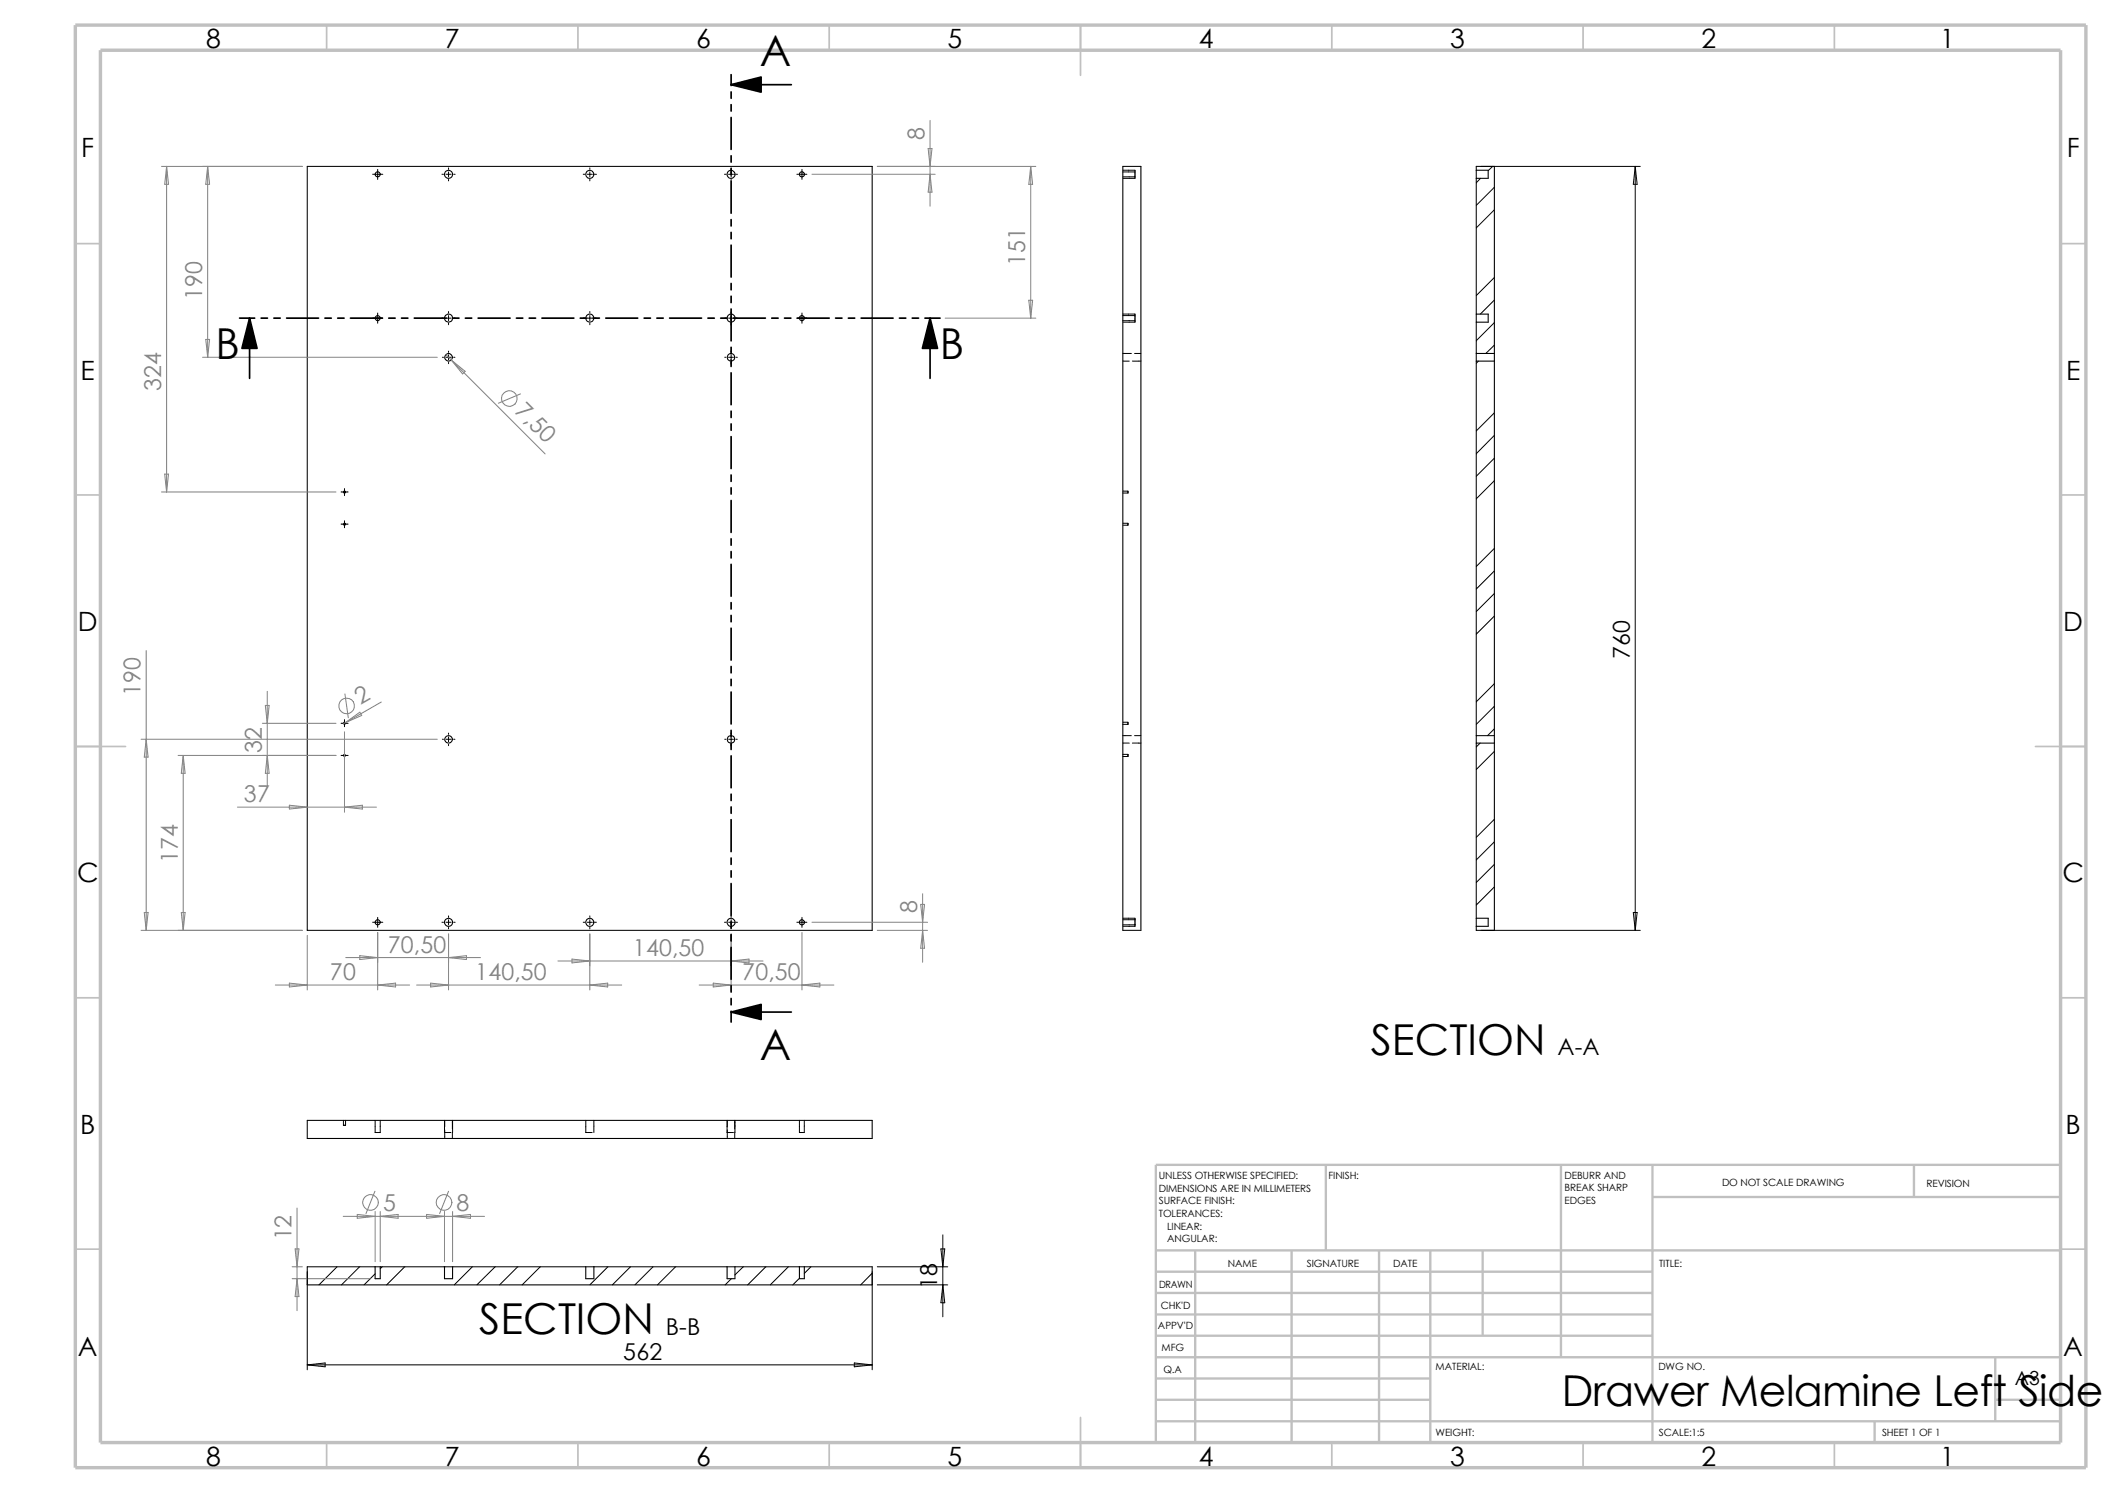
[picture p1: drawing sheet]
<svg xmlns="http://www.w3.org/2000/svg" width="420mm" height="297mm" viewBox="0 0 420 297" stroke-linecap="round" stroke-linejoin="round" font-family="sans-serif">
<g fill="none" stroke="#c0c0c0" stroke-width=".34">
<path d="M65 5v5M115 5v5M165 5v5M215 5v10M265 5v5M315 5v5M365 5v5M15 48.5h5M410 48.5h5M15 98.5h5M410 98.5h5M15 148.5h10"/>
<path d="M405 148.5h10M15 198.5h5M410 198.5h5M15 248.5h5M410 248.5h5M65 287v5M115 287v5M165 287v5M215 282v10M265 287v5M315 287v5M365 287v5"/>
</g>
<g fill="none" stroke="#c0c0c0" stroke-width=".47">
<path d="M263.8 231.7v17.1M310.6 231.7v38.3M328.8 231.7v55.3M328.8 238.1h81.2M380.8 231.7v6.4M410 231.7h-180v55.3M230 248.8h180M230 253h98.8M230 257.2h98.8M237.8 248.8v38.2M257 248.8v38.2M274.4 248.8v38.2"/>
<path d="M284.6 248.8v38.2M295 248.8v16.9M230 261.5h98.8M230 265.7h98.8M230 278.5h54.6M230 270h180M230 274.2h54.6M397 278.5h13M397 270v12.7M230 282.7h180M373 282.7v4.3"/>
</g>
<path d="M15 5h400v287h-400zM20 10h390v277h-390z" fill="none" stroke="#c0c0c0" stroke-width=".68" stroke-linecap="butt"/>
<g fill="none" stroke="#000" stroke-width=".21">
<path d="M61.1 33.1h112.4v152h-112.4zM223.4 33.1h3.6v152h-3.6zM293.7 33.9v1.6M293.7 33.9v-.8h3.6v37.2M293.7 33.9h2.4v1.6h-2.4M293.7 35.5v27M293.7 70.3v1.5M293.7 62.5v1.6M293.7 64.1v6.2M293.7 71.8v74.5M293.7 70.3h3.6M293.7 62.5h2.4v1.6h-2.4"/>
<path d="M293.7 71.8h3.6M297.3 70.3v1.5M297.3 71.8v74.5M293.7 146.3v1.5M293.7 147.8v34.9M293.7 147.8h3.6M293.7 146.3h3.6M297.3 146.3v1.5M297.3 147.8v37.3h-3.6v-.8M293.7 182.7v1.6M293.7 182.7h2.4v1.6h-2.4M61.1 222.9h112.4v3.6h-112.4z"/>
<path d="M74.6 252h-13.5v3.6h112.4v-3.6h-13.5M74.6 252v2.4h1v-2.4M74.6 252h1M75.6 252h12.8M88.4 252v2.4h1.6v-2.4M88.4 252h1.6M90 252h26.5M116.5 252h1.7M116.5 252v2.4h1.7v-2.4M118.2 252h26.5M144.7 252v2.4h1.5v-2.4M144.7 252h1.5"/>
<path d="M146.2 252h12.8M159 252h1M159 252v2.4h1v-2.4"/>
<circle cx="75.1" cy="34.7" r=".51"/>
<circle cx="89.2" cy="34.7" r=".8"/>
<circle cx="117.3" cy="34.7" r=".81"/>
<circle cx="145.4" cy="34.7" r=".8"/>
<circle cx="159.5" cy="34.7" r=".51"/>
<circle cx="75.2" cy="63.3" r=".5"/>
<circle cx="89.3" cy="71.1" r=".75"/>
<circle cx="89.3" cy="63.3" r=".79"/>
<circle cx="117.4" cy="63.3" r=".8"/>
<circle cx="145.4" cy="71.1" r=".75"/>
<circle cx="145.4" cy="63.3" r=".79"/>
<circle cx="159.5" cy="63.3" r=".49"/>
<circle cx="68.5" cy="97.9" r=".21"/>
<circle cx="68.5" cy="104.3" r=".21"/>
<circle cx="68.5" cy="143.9" r=".21"/>
<circle cx="68.6" cy="150.3" r=".19"/>
<circle cx="89.3" cy="147.1" r=".75"/>
<circle cx="145.4" cy="147.1" r=".75"/>
<circle cx="75.1" cy="183.5" r=".51"/>
<circle cx="89.2" cy="183.5" r=".8"/>
<circle cx="117.3" cy="183.5" r=".81"/>
<circle cx="145.4" cy="183.5" r=".8"/>
<circle cx="159.5" cy="183.5" r=".51"/>
</g>
<g fill="none" stroke="#000" stroke-width=".2">
<path d="M74.1 34.7h2.1M75.1 33.7v2M87.9 34.7h.3M88.7 34.7h1M89.2 33.4v.3M89.2 34.2v1M89.2 35.7v.3M90.3 34.7h.3M116 34.7h.3M116.8 34.7h1.1M117.3 33.4v.3M117.3 34.2v1"/>
<path d="M117.3 35.7v.3M118.3 34.7h.4M144.1 34.7h.3M144.9 34.7h1M145.5 33.4v.3M145.5 34.2v1M145.5 35.7v.3M146.4 34.7h.3M158.5 34.7h2M159.6 33.7v2M223.4 33.9h2.4v1.6h-2.4M223.4 35.2h2.4"/>
<path d="M223.4 34.2h2.4M294.6 35.5l-.9 .9M294.7 33.1h31.6M297 33.1l-.9 .9M297.3 37.3l-3.6 3.6M325.3 33.1v152M325.3 33.1l.4 3.6h-.7zM297.3 55.2l-3.6 3.6M297.3 59.7l-2.8 2.8M297.3 41.7l-3.6 3.6M74.1 63.3h2.1M75.1 62.3v2"/>
<path d="M87.9 63.3h.3M88 71.1h.2M88.7 63.3h1M88.7 71.1h1M89.2 62v.3M89.2 62.8v1M89.2 64.3v.3M89.2 69.8v.3M89.2 70.6v1M89.2 72.1v.2M90.3 63.3h.3M90.3 71.1h.2"/>
<path d="M116 63.3h.3M116.8 63.3h1.1M117.3 62v.3M117.3 62.8v1M117.3 64.3v.3M118.3 63.3h.4M144.1 63.3h.3M144.2 71.1h.2M144.9 63.3h1M144.9 71.1h1M145.5 62v.3M145.5 62.8v1"/>
<path d="M145.5 64.3v.3M145.5 69.8v.3M145.5 70.6v1M145.5 72.1v.2M146.4 63.3h.3M146.4 71.1h.3M158.5 63.3h2M159.6 62.3v2M223.4 62.5h2.4v1.6h-2.4M223.4 63.8h2.4M223.4 62.8h2.4M223.4 71.8h1.3"/>
<path d="M223.4 70.3h1.7M225.3 71.8h1.7M225.7 70.3h1.3M294.1 71.8l-.4 .5M297.3 64.2l-3.6 3.6M297.3 68.7l-1.7 1.6M67.9 97.9h1.4M68.5 97.2v1.4M223.4 97.7h1v.4h-1M297.3 82.1l-3.6 3.6M297.3 86.6l-3.6 3.7M297.3 91.1l-3.6 3.6"/>
<path d="M297.3 95.6l-3.6 3.6M67.9 104.3h1.4M68.5 103.6v1.4M223.4 104.1h1v.4h-1M297.3 109.1l-3.6 3.6M297.3 113.6l-3.6 3.6M297.3 118.1l-3.6 3.6M297.3 136l-3.6 3.6M297.3 122.6l-3.6 3.6M67.9 150.3h1.4M67.9 143.9h1.4M68.5 143.2v1.4"/>
<path d="M68.5 149.6v1.4M88 147.1h.2M88.7 147.1h1M89.2 145.8v.3M89.2 146.6v1M89.2 148.1v.2M90.3 147.1h.2M144.2 147.1h.2M144.9 147.1h1M145.5 145.8v.3M145.5 146.6v1M145.5 148.1v.2"/>
<path d="M146.4 147.1h.3M223.4 143.7h1v.4h-1M223.4 150.1h1v.4h-1M223.4 147.8h1.3M223.4 146.3h1.7M225.3 147.8h1.7M225.7 146.3h1.3M294.5 147.8l-.8 .8M297.3 140.5l-3.6 3.6M297.3 145l-1.3 1.3M297.3 149.5l-3.6 3.6M297.3 163l-3.6 3.6"/>
<path d="M297.3 167.5l-3.6 3.6M297.3 172l-3.6 3.6M297.3 176.4l-3.6 3.6M74.1 183.5h2.1M75.1 182.5v2M87.9 183.5h.3M88.7 183.5h1M89.2 182.2v.3M89.2 183v1M89.2 184.5v.3M90.3 183.5h.3M116 183.5h.3"/>
<path d="M116.8 183.5h1.1M117.3 182.2v.3M117.3 183v1M117.3 184.5v.3M118.3 183.5h.4M144.1 183.5h.3M144.9 183.5h1M145.5 182.2v.3M145.5 183v1M145.5 184.5v.3M146.4 183.5h.3M158.5 183.5h2"/>
<path d="M159.6 182.5v2M223.4 182.7h2.4v1.6h-2.4M223.4 184h2.4M223.4 183h2.4M294.7 185.1h31.6M325 181.5h.7l-.4 3.6zM68.3 222.9v1h.4v-1M74.6 222.9v2.4h1v-2.4M88.4 222.9v2.4h1.3M88.5 222.9v1.3M88.5 224.8v1.7M90 222.9v1.7"/>
<path d="M90 225.2v1.3M90 222.9v2.4M116.5 222.9v2.4h1.3M118.2 222.9v2.4M144.7 222.9v2.4h1.2M144.7 222.9v1.3M144.7 224.8v1.7M146.2 222.9v1.7M146.2 225.2v1.3M146.2 222.9v2.4M159 222.9v2.4h1v-2.4M61.1 253v19.5"/>
<path d="M67.1 252l-3.6 3.6M71.5 252l-3.6 3.6M74.6 253.4l-2.2 2.2M76 252l-.4 .4M80.5 252l-3.6 3.6M94 252l-3.6 3.6M98.5 252l-3.6 3.6M103 252l-3.6 3.6M107.5 252l-3.6 3.6M120.9 252l-3.6 3.6M125.4 252l-3.6 3.6M129.9 252l-3.6 3.6"/>
<path d="M134.4 252l-3.6 3.6M145.5 254.4l-1.2 1.2M147.9 252l-1.7 1.6M152.4 252l-3.6 3.6M156.8 252l-3.6 3.6M159 254.3l-1.3 1.3M161.3 252l-1.3 1.3M173.5 253.3l-2.3 2.3M173.5 253v19.5M174.5 252h14.1M174.5 255.6h14.1M187.2 248.5h.8l-.4 3.5z"/>
<path d="M187.6 245.7v16.3M187.6 255.6l.4 3.6h-.8zM61.1 271.5l3.6-.4v.8zM61.1 271.5h112.4M170 271.1l3.5 .4-3.5 .4z"/>
</g>
<g fill="none" stroke="#808080" stroke-width=".2">
<path d="M32.1 33.1h28.1M33.1 33.1l.4 3.6h-.7zM33.1 33.1v64.8M41.3 33.1l.4 3.6h-.8zM41.3 33.1v38M161.5 34.7h24.6M174.5 33.1h31.6M184.7 29.5h.7l-.4 3.6zM185 34.7l.4 3.5h-.7zM185 24v17M205.1 33.1v30.2M205.1 33.1l.3 3.6h-.7z"/>
<path d="M204.7 59.7h.7l-.3 3.6zM40.3 71.1h46.7M40.9 67.5h.8l-.4 3.6zM88.7 70.6l19.8 19.7M89.8 71.6l2.7 2.3-.5 .5zM103.5 78.4l-4.4 1.8M188 63.3h18.1M32.1 97.9h34.7M32.8 94.3h.7l-.4 3.6zM29.1 129.4v55.7M53.2 137.5v19.1M68.6 138l.7 4.8"/>
<path d="M75.9 139.7l-7.2 4.1M28.1 147.1h58.9M29.1 147.1l.4 3.5h-.8zM35.4 150.3h31.4M36.4 150.3l.4 3.5h-.7zM36.4 150.3v34.8M52.2 143.9h14.6M52.8 140.3h.8l-.4 3.6zM53.2 150.3l.4 3.5h-.8zM68.5 145.6v16M68.7 143.8l-.3 .2M68.7 143.8l2.9-2.1 .4 .6z"/>
<path d="M47.2 160.6h27.7M57.6 160.2l3.5 .4-3.5 .4zM68.5 160.6l3.6-.4v.8zM183.2 179.9h.7l-.3 3.6zM183.6 177.8v13.6M28.1 185.1h32.1M28.7 181.5h.8l-.4 3.6zM36.1 181.5h.7l-.4 3.6zM54.8 196h26.7M57.6 195.6l3.5 .4-3.5 .3zM61.1 186.1v10.8M68.8 190.5h26.8"/>
<path d="M71.6 190.1l3.5 .4-3.5 .4zM75.1 196l3.6-.4v.7zM75.1 185.5v11.4M82.9 196h40.8M85.7 195.6l3.5 .4-3.5 .3zM89.2 185.8v11.1M89.2 190.5l3.6-.4v.8zM111 191.2h40.8M113.8 190.8l3.5 .4-3.5 .4zM117.3 185.8v11.1M117.3 196l3.6-.4v.7zM139.1 196h26.8"/>
<path d="M141.9 195.6l3.6 .4-3.6 .3zM145.5 185.8v11.1M145.5 191.2l3.5-.4v.8zM159.6 185.5v11.4M159.6 196l3.5-.4v.7zM161.5 183.5h23M174.5 185.1h10M183.6 185.1l.3 3.5h-.7zM74.6 237l-1.8 4.4M89.2 237l-1.7 4.4M58.1 252h2.1M58.1 254.4h15.6"/>
<path d="M58.7 248.5h.8l-.4 3.5zM59.1 254.4l.4 3.5h-.8zM59.1 240.3v20.4M68.3 242h13.7M71.1 241.6l3.5 .4-3.5 .4zM74.6 241v10M75.6 242l3.6-.4v.8zM75.6 241v10M82.1 242h14.3M84.9 241.6l3.5 .4-3.5 .4zM88.4 241v10M90 241v10"/>
<path d="M90 242l3.6-.4v.8z"/>
<circle cx="101.3" cy="79.3" r="1.57"/>
<circle cx="69" cy="140.4" r="1.56"/>
<circle cx="73.7" cy="239.2" r="1.56"/>
<circle cx="88.4" cy="239.2" r="1.56"/>
</g>
<path d="M145.5 16.8l5.9-1.5v3zM49.7 63.3l1.4 6h-3zM185 63.3l1.5 6h-3zM145.5 201.3l5.9-1.5v3z" fill="#000" stroke="#000" stroke-width=".34"/>
<g fill="none" stroke="#000" stroke-width=".34">
<path d="M145.5 16.8h11.9M145.5 14.9v2.1M145.5 18.3v1.3M145.5 20.8v1.3M145.5 23.4v6.3M145.5 31v1.3M145.5 33.5v1.3M145.5 36.1v6.3M145.5 43.7v1.3M145.5 46.2v1.3M145.5 48.8v6.3M145.5 56.4v1.3"/>
<path d="M145.5 58.9v1.3M47.7 63.3h3M49.7 63.3v12M51.9 63.3h1.3M54.5 63.3h1.3M57 63.3h6.4M64.6 63.3h1.3M67.2 63.3h1.3M69.7 63.3h6.4M77.3 63.3h1.3M79.9 63.3h1.3M82.4 63.3h6.4"/>
<path d="M90 63.3h1.3M92.6 63.3h1.3M95.1 63.3h6.4M102.7 63.3h1.3M105.3 63.3h1.3M107.8 63.3h6.4M115.4 63.3h1.3M118 63.3h1.3M120.5 63.3h6.4M128.1 63.3h1.3M130.7 63.3h1.3M133.2 63.3h6.4"/>
<path d="M140.8 63.3h1.3M143.4 63.3h1.3M145.5 61.5v6.3M145.5 69.1v1.3M145.5 71.6v1.3M145.5 74.2v6.3M145.9 63.3h6.4M153.5 63.3h1.3M156.1 63.3h1.3M158.6 63.3h6.4M166.2 63.3h1.3M168.8 63.3h1.3"/>
<path d="M171.3 63.3h6.4M178.9 63.3h1.3M181.5 63.3h1.3M184 63.3h3M185 63.3v12M145.5 81.8v1.3M145.5 84.3v1.3M145.5 86.9v6.3M145.5 94.5v1.3M145.5 97v1.3M145.5 99.6v6.3M145.5 107.2v1.3"/>
<path d="M145.5 109.7v1.3M145.5 112.3v6.3M145.5 119.9v1.3M145.5 122.4v1.3M145.5 125v6.3M145.5 132.6v1.3M145.5 135.1v1.3M145.5 137.7v6.3M145.5 145.3v1.3M145.5 147.8v1.3M145.5 150.4v6.3M145.5 158v1.3"/>
<path d="M145.5 160.5v1.3M145.5 163.1v6.3M145.5 170.7v1.3M145.5 173.2v1.3M145.5 175.8v6.3M145.5 183.4v1.3M145.5 185.9v1.3M145.5 188.5v6.3M145.5 196.1v1.3M145.5 198.6v1.3M145.5 201.3h11.9M145.5 201.2v2.1"/>
</g>
<g font-size="8.5">
<text x="151.2" y="13">A</text>
<text x="42.8" y="71.5">B</text>
<text x="187" y="71.5">B</text>
<text x="272.7" y="209.8">SECTION</text>
<text x="151.2" y="210.9">A</text>
<text x="95.3" y="265.5">SECTION</text>
<text x="310.7" y="279.7">Drawer Melamine Left Side</text>
</g>
<g font-size="5.3">
<text x="41" y="9.6">8</text>
<text x="88.5" y="9.6">7</text>
<text x="138.5" y="9.6">6</text>
<text x="188.5" y="9.6">5</text>
<text x="238.5" y="9.6">4</text>
<text x="288.5" y="9.6">3</text>
<text x="338.5" y="9.6">2</text>
<text x="386" y="9.6">1</text>
<text x="16.2" y="31.3">F</text>
<text x="411.2" y="31.3">F</text>
<text x="16" y="75.6">E</text>
<text x="411" y="75.6">E</text>
<text x="15.5" y="125.6">D</text>
<text x="410.5" y="125.6">D</text>
<text x="15.3" y="175.6">C</text>
<text x="410.3" y="175.6">C</text>
<text x="16" y="225.6">B</text>
<text x="411" y="225.6">B</text>
<text x="15.5" y="269.8">A</text>
<text x="410.5" y="269.8">A</text>
<text x="41" y="291.6">8</text>
<text x="88.5" y="291.6">7</text>
<text x="138.5" y="291.6">6</text>
<text x="188.5" y="291.6">5</text>
<text x="238.5" y="291.6">4</text>
<text x="288.5" y="291.6">3</text>
<text x="338.5" y="291.6">2</text>
<text x="386" y="291.6">1</text>
</g>
<g font-size="4.6" fill="#808080">
<text x="183.9" y="27.8" transform="rotate(-90 183.9 27.8)">8</text>
<text x="204" y="52.9" transform="rotate(-90 204 52.9)">151</text>
<text x="40.2" y="59.7" transform="rotate(-90 40.2 59.7)">190</text>
<text x="32" y="77.7" transform="rotate(-90 32 77.7)">324</text>
<text x="102.2" y="81.9" transform="rotate(45 102.2 81.9)">7,50</text>
<text x="28" y="138.4" transform="rotate(-90 28 138.4)">190</text>
<text x="71.7" y="140.3" transform="rotate(-30 71.7 140.3)">2</text>
<text x="52.1" y="149.8" transform="rotate(-90 52.1 149.8)">32</text>
<text x="48.5" y="159.6">37</text>
<text x="35.3" y="171.6" transform="rotate(-90 35.3 171.6)">174</text>
<text x="182.5" y="181.7" transform="rotate(-90 182.5 181.7)">8</text>
<text x="77.1" y="189.6">70,50</text>
<text x="125.9" y="190.2">140,50</text>
<text x="65.6" y="195">70</text>
<text x="94.5" y="195">140,50</text>
<text x="147.7" y="195">70,50</text>
<text x="76.2" y="241">5</text>
<text x="90.8" y="241">8</text>
<text x="58" y="246.8" transform="rotate(-90 58 246.8)">12</text>
</g>
<g font-size="4.6">
<text x="324.2" y="131.1" transform="rotate(-90 324.2 131.1)">760</text>
<text x="309.8" y="209.9">A-A</text>
<text x="186.5" y="256.4" transform="rotate(-90 186.5 256.4)">18</text>
<text x="132.5" y="265.6">B-B</text>
<text x="124" y="270.6">562</text>
</g>
<text font-size="3.9" x="400.9" y="275.5">A3</text>
<g font-size="2">
<text x="230.5" y="234.6">UNLESS OTHERWISE SPECIFIED:</text>
<text x="230.5" y="237.1">DIMENSIONS ARE IN MILLIMETERS</text>
<text x="230.5" y="239.6">SURFACE FINISH:</text>
<text x="264.3" y="234.6">FINISH:</text>
<text x="311.3" y="239.5">EDGES</text>
<text x="311.3" y="234.5">DEBURR AND</text>
<text x="311.3" y="237">BREAK SHARP</text>
<text x="342.6" y="236">DO NOT SCALE DRAWING</text>
<text x="383.3" y="236.2">REVISION</text>
<text x="230.5" y="242.1">TOLERANCES:</text>
<text x="232.2" y="244.6">LINEAR:</text>
<text x="232.2" y="247.1">ANGULAR:</text>
<text x="260" y="252">SIGNATURE</text>
<text x="277.2" y="252">DATE</text>
<text x="330.1" y="252">TITLE:</text>
<text x="230.6" y="256.2">DRAWN</text>
<text x="244.3" y="252.1">NAME</text>
<text x="230.9" y="260.4">CHK'D</text>
<text x="230.4" y="264.5">APPV'D</text>
<text x="231.1" y="268.8">MFG</text>
<text x="231.5" y="273.1">Q.A</text>
<text x="285.6" y="272.5">MATERIAL:</text>
<text x="329.9" y="272.5">DWG NO.</text>
<text x="285.6" y="285.6">WEIGHT:</text>
<text x="330" y="285.6">SCALE:1:5</text>
<text x="374.4" y="285.6">SHEET 1 OF 1</text>
</g>
</svg>
